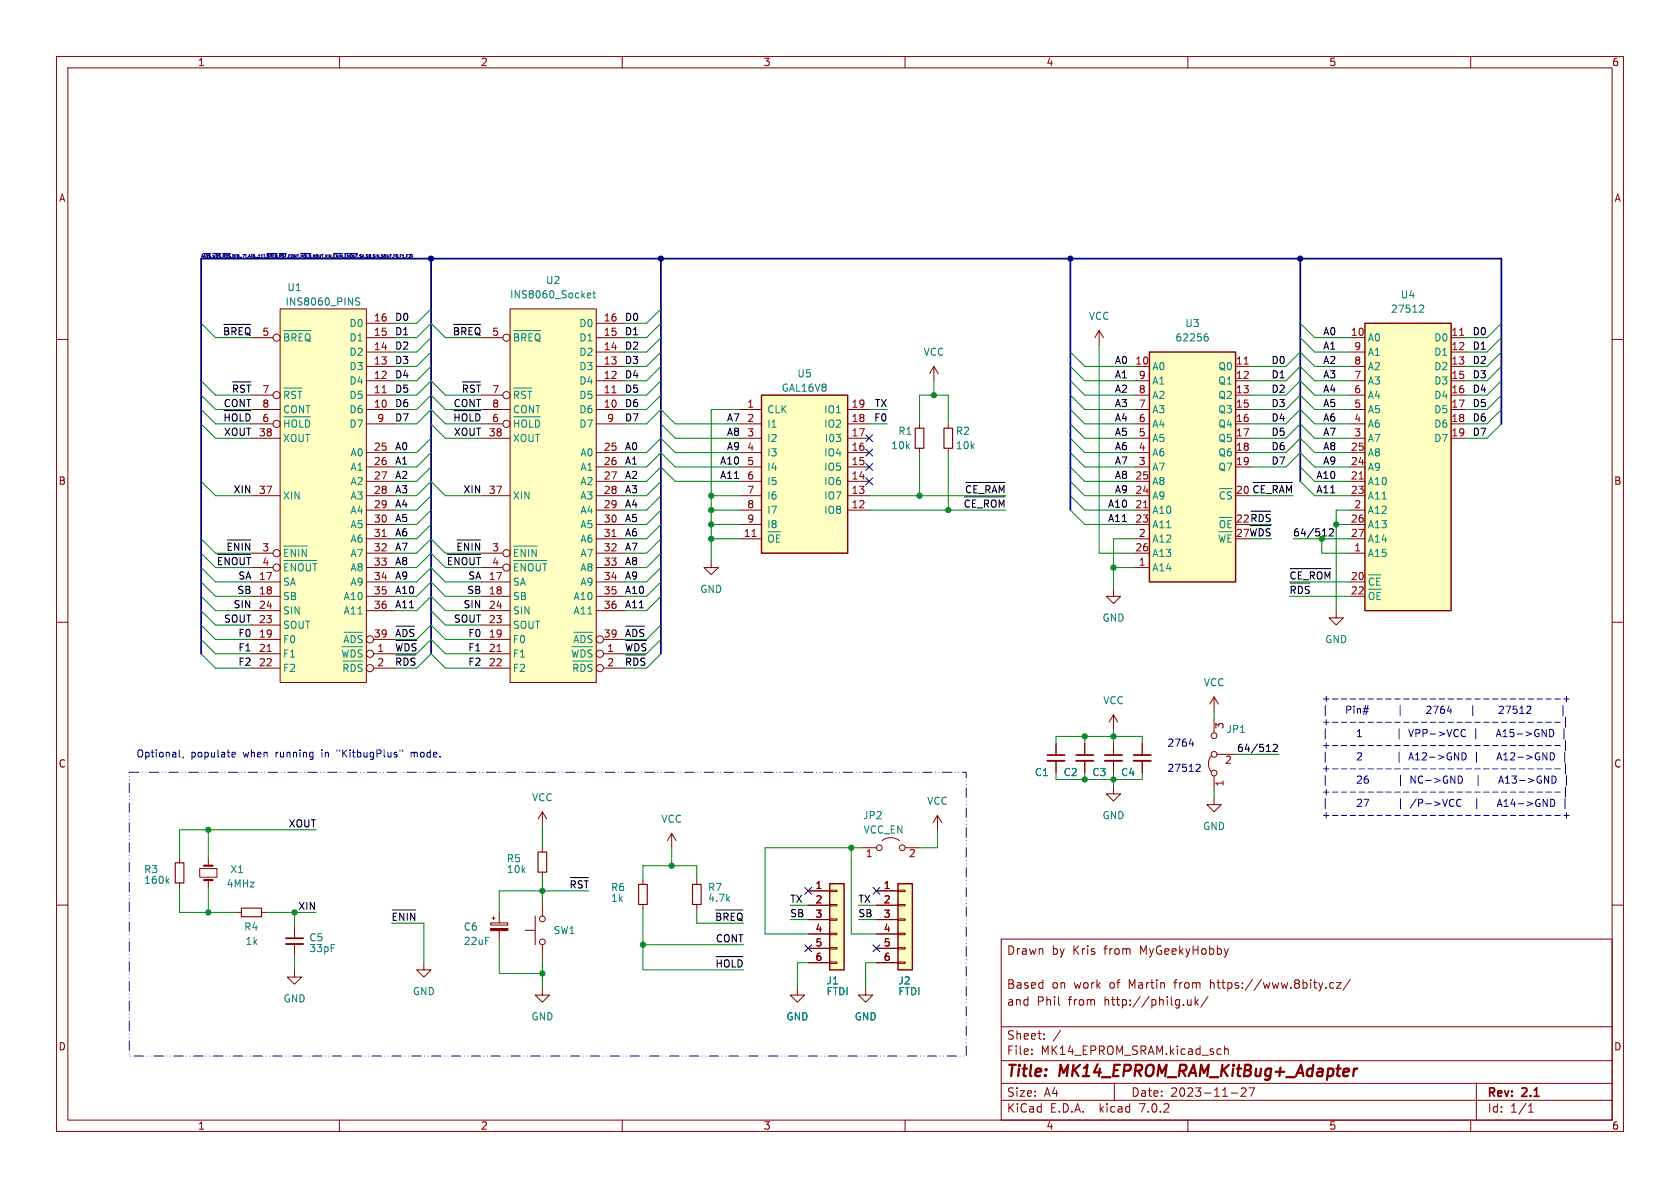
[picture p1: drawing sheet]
<svg xmlns="http://www.w3.org/2000/svg" width="297mm" height="210mm" viewBox="0 0 297 210" stroke-linecap="round" stroke-linejoin="round" font-family="sans-serif">
<g fill="none" stroke="#840000" stroke-width=".18">
<path d="M10 10h277v190h-277zM12 12h273v186h-273zM60 10v2M110 10v2M160 10v2M210 10v2M260 10v2M10 60h2M44.4 59.7h3.9M49.5 54.6h15.3v66.1h-15.3zM64.8 59.7h5M64.8 57.2h5"/>
<path d="M85.1 59.7h3.8M90.2 54.6h15.2v66.1h-15.2zM105.4 59.7h5.1M105.4 57.2h5.1M194.3 58.4l-.8 1.3M194.3 58.4v2.6M194.3 58.4l.8 1.3M238.8 59.7h2.5M256.5 59.7h2.6M258.1 59.3h.7M285 60h2M44.4 69.9h3.9"/>
<path d="M44.4 72.4h5.1M44.4 74.9h3.9M44.4 77.5h5.1M64.8 64.8h5M64.8 67.3h5M64.8 69.9h5M64.8 72.4h5M64.8 74.9h5M64.8 62.2h5M67.6 69.4h.7M85.1 69.9h3.8M85.1 72.4h5.1"/>
<path d="M85.1 74.9h3.8M85.1 77.5h5.1M105.4 64.8h5.1M105.4 67.3h5.1M105.4 69.9h5.1M105.4 72.4h5.1M105.4 74.9h5.1M105.4 62.2h5.1M108.2 69.4h.7M130.8 72.4h3.8M130.8 74.9h3.8M130.8 77.5h3.8"/>
<path d="M149.9 72.4h3.8M149.9 74.9h3.8M149.9 77.5h3.8M162.6 74.9v.8M162.6 79.2v.8M165.1 64.8l-.8 1.2M165.1 64.8v2.5M165.1 64.8l.8 1.2M167.6 74.9v.8M167.6 79.2v.8M200.7 64.8h2.5M200.7 67.3h2.5"/>
<path d="M200.7 69.9h2.5M200.7 72.4h2.5M200.7 74.9h2.5M200.7 77.5h2.5M218.4 64.8h2.6M218.4 67.3h2.6M218.4 69.9h2.6M218.4 72.4h2.6M218.4 74.9h2.6M218.4 77.5h2.6M220 64.4h.7M238.8 64.8h2.5"/>
<path d="M238.8 67.3h2.5M238.8 69.9h2.5M238.8 72.4h2.5M238.8 74.9h2.5M238.8 77.5h2.5M238.8 62.2h2.5M256.5 64.8h2.6M256.5 67.3h2.6M256.5 69.9h2.6M256.5 72.4h2.6M256.5 74.9h2.6M256.5 77.5h2.6"/>
<path d="M256.5 62.2h2.6M44.4 87.6h5.1M44.4 97.8h3.9M64.8 80h5M64.8 82.6h5M64.8 95.3h5M64.8 90.2h5M64.8 92.7h5M64.8 87.6h5M64.8 85.1h5M64.8 97.8h5M67.6 94.8h.7"/>
<path d="M85.1 87.6h5.1M85.1 97.8h3.8M105.4 80h5.1M105.4 82.6h5.1M105.4 95.3h5.1M105.4 90.2h5.1M105.4 92.7h5.1M105.4 87.6h5.1M105.4 85.1h5.1M105.4 97.8h5.1M108.2 94.8h.7M125.7 99.1v1.2h1.3l-1.3 1.3-1.2-1.3h1.2"/>
<path d="M130.8 80h3.8M130.8 82.6h3.8M130.8 95.3h3.8M130.8 90.2h3.8M130.8 92.7h3.8M130.8 87.6h3.8M130.8 85.1h3.8M133 94.8h.7M149.9 80h3.8M149.9 82.6h3.8M149.9 90.2h3.8M149.9 87.6h3.8"/>
<path d="M149.9 85.1h3.8M200.7 80h2.5M200.7 82.6h2.5M200.7 95.3h2.5M200.7 90.2h2.5M200.7 92.7h2.5M200.7 87.6h2.5M200.7 85.1h2.5M200.7 97.8h2.5M202.2 89.8h.7M218.4 80h2.6M218.4 82.6h2.6"/>
<path d="M238.8 80h2.5M238.8 82.6h2.5M238.8 95.3h2.5M238.8 90.2h2.5M238.8 92.7h2.5M238.8 87.6h2.5M238.8 85.1h2.5M238.8 97.8h2.5M240.3 84.7h.7M10 110h2M44.4 100.3h3.9M44.4 115.6h5.1"/>
<path d="M44.4 102.9h5.1M44.4 105.4h5.1M44.4 113h5.1M44.4 118.1h5.1M44.4 110.5h5.1M44.4 108h5.1M47.2 115.2h.8M64.8 100.3h5M64.8 102.9h5M64.8 105.4h5M64.8 108h5M66 115.6h3.8"/>
<path d="M66 113h3.8M66 118.1h3.8M85.1 100.3h3.8M85.1 115.6h5.1M85.1 102.9h5.1M85.1 105.4h5.1M85.1 113h5.1M85.1 118.1h5.1M85.1 110.5h5.1M85.1 108h5.1M87.9 115.2h.7M105.4 100.3h5.1"/>
<path d="M105.4 102.9h5.1M105.4 105.4h5.1M105.4 108h5.1M106.7 115.6h3.8M106.7 113h3.8M106.7 118.1h3.8M196.8 104.1v1.3h1.3l-1.3 1.3-1.2-1.3h1.2M200.7 100.3h2.5M236.2 108v1.2h1.3l-1.3 1.3-1.3-1.3h1.3M238.8 102.9h2.5M238.8 105.4h2.5M285 110h2"/>
<path d="M186.7 131.4v2.1M186.7 134.5v2M191.8 131.4v2.1M191.8 134.5v2M196.8 139.1v1.2h1.3l-1.3 1.3-1.2-1.3h1.2M196.8 126.4l-.7 1.2M196.8 126.4v2.5M196.8 131.4v2.1M196.8 134.5v2M196.8 126.4l.8 1.2M201.9 131.4v2.1M201.9 134.5v2"/>
<path d="M214.1 133.6a2.26 2.26 0 0 0 0 2.8M214.6 123.2l-.7 1.3M214.6 123.2v2.5M214.6 127v2.5M214.6 137.2v2.5M214.6 123.2l.8 1.3M215.1 133.4h3.3M10 160h2M31.7 151.8v.7M31.7 156.1v.7M35.3 153.5h3.1v1.6h-3.1zM36.8 151.8v1.2"/>
<path d="M36.8 155.6v1.2M95.9 143.5v2.6M95.9 149.9v.7M95.9 154.2v.7M95.9 159.4v2.5M95.9 143.5l-.8 1.3M95.9 143.5l.7 1.3M113.7 155.6v.7M113.7 159.9v.8M118.7 147.3l-.7 1.3M118.7 147.3v2.6M118.7 147.3l.8 1.3"/>
<path d="M123.2 155.6v.7M123.2 159.9v.8M142.9 157.5h3.8M146.7 159.9h1.3v.2h-1.3zM146.7 157.4h1.3v.2h-1.3zM152.4 149.9h2.5M154.9 157.5h3.8M156 148.6a2.54 2.54 0 0 1 3 0M158.7 159.9h1.3v.2h-1.3zM158.7 157.4h1.3v.2h-1.3zM160 149.9h2.6M165.7 144.1l-.7 1.3"/>
<path d="M165.7 144.1v2.6M165.7 144.1l.8 1.3M214.6 141v1.2h1.3l-1.3 1.3-1.2-1.3h1.2M285 160h2M41.9 161.3h.8M46.2 161.3h.8M52.1 171.5v1.2h1.2l-1.2 1.3-1.3-1.3h1.3M52.1 163.8v2.1M52.1 166.9v2M74.9 170.2v1.3h1.3l-1.3 1.2-1.2-1.2h1.2M86.7 163.1h3.1v.4h-3.1zM87 162.3h.5"/>
<path d="M87.2 162.1v.5M88.3 161.3v1.8M88.3 164.5v1.9M92.8 164.5h1.8M94.6 161.9v5.1M95.9 174.6v1.3h1.3l-1.3 1.3-1.3-1.3h1.3M95.9 167v2.5M141 174.6v1.3h1.2l-1.2 1.3-1.3-1.3h1.3M142.9 160h3.8M142.9 162.6h3.8M142.9 165.1h3.8M142.9 167.6h3.8"/>
<path d="M142.9 170.2h3.8M146.7 170.1h1.3v.2h-1.3zM146.7 167.5h1.3v.3h-1.3zM146.7 165h1.3v.2h-1.3zM146.7 162.4h1.3v.3h-1.3zM153 174.6v1.3h1.3l-1.3 1.3-1.2-1.3h1.2M154.9 160h3.8M154.9 162.6h3.8M154.9 165.1h3.8M154.9 167.6h3.8M154.9 170.2h3.8M158.7 170.1h1.3v.2h-1.3z"/>
<path d="M158.7 167.5h1.3v.3h-1.3zM158.7 165h1.3v.2h-1.3zM158.7 162.4h1.3v.3h-1.3zM177 166h108v32h-108zM209.2 177.6v.1M209.9 176.7l.1 .9 .4 .1 .2-.1M210.6 176.7v1M211.3 176.2v1.5M211.4 177.1l.5 .6M211.9 176.7l-.6 .6M213.6 176.1l-1.3 2M234.4 174.6v.1"/>
<path d="M235.8 173.8l-.4-.1-.3 .3v.4l.1 .2h.6M236.3 173.7h.8l-.8 1h.8M238.7 173.1l-1.3 2M60 198v2M110 198v2M160 198v2M177 194.5h108M177 191.5h108M177 187.5h108M177 181.5h108M182.4 186.3v.1M182.4 185.5v.1"/>
<path d="M184.6 183.6v.1M184.6 182.8v.1M197 191.5v3M210 198v2M216.5 184.9v1.5M216.5 185.5l.2-.1 .4 .1v.9M217.6 193.2h1.2M219.5 192.4h-.1M220.1 192.4l.2 .2-.1 .3-.8 .9h.9M221.8 192.3l-.7 1.5M260 198v2M261 191.5v6.5"/>
<path d="M270.2 196.6h.9M270.2 195.5l.4-.4v1.5"/>
<circle cx="48.9" cy="59.7" r=".63"/>
<circle cx="89.5" cy="59.7" r=".63"/>
<circle cx="48.9" cy="69.8" r=".63"/>
<circle cx="48.9" cy="74.9" r=".63"/>
<circle cx="89.5" cy="74.9" r=".63"/>
<circle cx="89.5" cy="69.8" r=".63"/>
<circle cx="48.9" cy="97.8" r=".63"/>
<circle cx="89.5" cy="97.8" r=".63"/>
<circle cx="48.9" cy="100.3" r=".63"/>
<circle cx="65.4" cy="118.1" r=".63"/>
<circle cx="65.4" cy="115.6" r=".63"/>
<circle cx="65.4" cy="113" r=".63"/>
<circle cx="89.5" cy="100.3" r=".63"/>
<circle cx="106" cy="115.6" r=".63"/>
<circle cx="106" cy="118.1" r=".63"/>
<circle cx="106" cy="113" r=".63"/>
<circle cx="214.6" cy="133.4" r=".51"/>
<circle cx="214.6" cy="136.7" r=".51"/>
<circle cx="214.6" cy="130" r=".51"/>
<circle cx="155.4" cy="149.9" r=".51"/>
<circle cx="159.5" cy="149.9" r=".51"/>
<circle cx="95.9" cy="162.4" r=".51"/>
<circle cx="95.9" cy="166.5" r=".51"/>
</g>
<path d="M161.8 75.7h1.5v3.5h-1.5zM166.9 75.7h1.5v3.5h-1.5zM31 152.5h1.5v3.6h-1.5zM95.1 150.6h1.5v3.6h-1.5zM112.9 156.3h1.5v3.6h-1.5zM122.4 156.3h1.6v3.6h-1.6zM42.7 160.5h3.5v1.6h-3.5z" fill="none" stroke="#840000" stroke-width=".2"/>
<g fill="#ffffc2" stroke="#ffffc2" stroke-width=".18">
<path d="M203.2 62.2h15.2v40.7h-15.2z"/>
<path d="M158.7 156.2h2.6v15.3h-2.6z"/>
<path d="M146.7 156.2h2.5v15.3h-2.5z"/>
<path d="M90.2 54.6h15.2v66.1h-15.2z"/>
<path d="M241.3 57.2h15.2v50.8h-15.2z"/>
<path d="M49.5 54.6h15.3v66.1h-15.3z"/>
<path d="M134.6 69.9h15.3v27.9h-15.3z"/>
</g>
<path d="M241.3 57.2h15.2v50.8h-15.2zM134.6 69.9h15.3v27.9h-15.3zM203.2 62.2h15.2v40.7h-15.2zM146.7 156.2h2.5v15.3h-2.5zM158.7 156.2h2.6v15.3h-2.6z" fill="none" stroke="#840000" stroke-width=".25"/>
<g fill="none" stroke="#008484" stroke-width=".18">
<path d="M50.2 58.4h4.7M51 59.2l-.2-.2h-.5v1.3M52.3 59.2l-.2-.2h-.5v1.3M53.5 59h-.6v1.3M54 59.4a.42 .42 0 0 1 .4-.4 .42 .42 0 0 1 .4 .4M62.9 53.1l.6 .3 .1 .3-.3 .2h-.4M63.6 52.7h-.5l-.2 .1M90.8 58.4h4.8M91.6 59.2l-.2-.2h-.4v1.3M93 59.2l-.3-.2h-.4v1.3M94.1 59h-.6v1.3M94.6 59.4a.42 .42 0 0 1 .4-.4 .42 .42 0 0 1 .5 .4"/>
<path d="M103.9 52.6h.5M103.9 51.9l.4-.1 .1 .3-.6 .1M104.8 51.8h.5M105 51.4v1.1l.3 .2M213.1 59.5h.3l.2 .2-.1 .5-.4 .1M213.5 59l-.4 .1M251.2 53.9l.4 .1 .1 .3-.8 .9h.8M50.2 73.7h4.7M50.2 68.6h3.2M50.3 74.2v1.3M51.1 69.4l-.3-.2h-.5v1.2M51.1 74.2v1.3"/>
<path d="M51.6 74.7a.42 .42 0 0 1 .4-.5 .42 .42 0 0 1 .5 .5M52.3 69.2h-.5l-.3 .2M52.6 69.2h.8M53 69.2v1.2M53 74.2v1.3M54.7 74.6l-.2-.3-.5-.1v1.3M90.8 73.7h4.7M90.8 68.6h3.2M91 74.2v1.3M91.7 69.4l-.2-.2h-.5v1.2M91.7 74.2v1.3M92.3 74.7a.42 .42 0 0 1 .4-.5 .42 .42 0 0 1 .4 .5"/>
<path d="M92.9 69.2h-.5l-.2 .2M93.3 69.2h.7M93.6 69.2v1.2M93.6 74.2v1.3M95.3 74.6l-.1-.3-.5-.1v1.3M50.2 96.5h4.1M50.2 99.1h5.8M50.3 99.6v1.3M50.9 97.1h-.6v1.3M52.2 97.1v1.3l-.7-1.3v1.3M52.2 99.6v1.3l-.7-1.3v1.3M52.8 97.1v1.3"/>
<path d="M54.2 97.1v1.3l-.8-1.3v1.3M54.2 99.6v1.1M54.9 99.6v1.1M55.7 99.6v1.3M90.8 96.5h4.2M90.8 99.1h5.9M91 99.6v1.3M91.6 97.1h-.6v1.3M92.9 97.1v1.3l-.8-1.3v1.3M92.9 99.6v1.3l-.8-1.3v1.3M93.5 97.1v1.3M94.8 97.1v1.3l-.7-1.3v1.3"/>
<path d="M94.8 99.6v1.1M95.5 99.6v1.1M96.3 99.6v1.3M135.8 94h2.2M135.9 95a.42 .42 0 0 1 .4-.5 .42 .42 0 0 1 .4 .5M137.9 94.6h-.6v1.2M215.5 94.6l.3 1.2M215.6 86.4h2.2M215.6 91.5h2.2M215.7 92.5a.42 .42 0 0 1 .4-.5 .42 .42 0 0 1 .4 .5M216.5 87.1l-.4-.2-.3 .4M216.6 94.6l-.3 1.2"/>
<path d="M217.1 94.6v1.2M217.7 87l-.5-.1-.2 .3M217.7 92h-.6v1.3M60.5 114.3h3.6M60.5 114.9l.3 1.3M60.6 116.9h3.5M60.8 117.4v1.3M60.8 113.6l.4-1.3 .5 1.3M60.8 111.8h3.3M61.6 114.9l-.3 1.3M62.1 114.9v1.3M62.1 117.4v1.3"/>
<path d="M62.8 112.7l-.2-.3-.5-.1v1.3M64 112.4l-.5-.1-.2 .3M101.1 114.3h3.7M101.2 114.9l.3 1.3M101.3 116.9h3.5M101.5 117.4v1.3M101.5 113.6l.4-1.3 .4 1.3M101.5 111.8h3.3M102.2 114.9l-.3 1.3M102.7 114.9v1.3M102.7 117.4v1.3M103.4 112.7l-.2-.3-.5-.1v1.3"/>
<path d="M104.7 112.4l-.5-.1-.3 .3M241.9 101.6h2.2M242.8 102.3l-.3-.1-.4 .3M243.4 104.7v1.3M244 102.2h-.6v1.3M29.5 155.7l.4 .5M29.9 155.3l-.5 .5"/>
</g>
<path d="M185.2 134.5h3M190.2 134.5h3.1M195.3 134.5h3.1M200.4 134.5h3.1M50.5 166.9h3.1" fill="none" stroke="#840000" stroke-width=".33"/>
<path d="M185.2 133.5h3M190.2 133.5h3.1M195.3 133.5h3.1M200.4 133.5h3.1M50.5 165.9h3.1" fill="none" stroke="#840000" stroke-width=".3"/>
<path d="M86.7 164.1h3.1v.4h-3.1z" fill="#840000" stroke="#840000" stroke-width=".18"/>
<path d="M36.1 155.6h1.5M36.1 153h1.5" fill="none" stroke="#840000" stroke-width=".38"/>
<g fill="none" stroke="#000" stroke-width=".18">
<path d="M39.6 57.3h4.7M80.2 57.3h4.8M39.6 72.6h4.7M41.1 67.5h3.2M80.3 72.6h4.7M81.8 67.5h3.2M38.5 98h5.8M40.2 95.4h4.1M79.1 98h5.9M80.8 95.4h4.2M170.5 87.8h7.2M170.7 85.3h7"/>
<path d="M221 92.9h3.7M221.2 90.4h3.5M221.5 85.3h7M235 93.6l.5-.1 .2 .3-.8 .9h.8M70 110.7h3.3M70 113.2h3.7M70 115.8h3.5M110.6 110.7h3.3M110.6 113.2h3.7M110.6 115.8h3.5M228.1 103.1h3.5M228.1 100.5h7.2"/>
<path d="M223.9 132.8h.7M225.1 131.7l.5-.1 .2 .3-.8 .9h.8M100.8 155.1h3.2M69.3 160.9h4.2M126.6 160.9h4.7M126.6 169.1h4.7"/>
</g>
<g fill="none" stroke="#000084" stroke-width=".18">
<path d="M35.9 44.8h1.3M37.6 44.8h1.4M39.4 44.8h1.3M47.2 44.8h1.8M49.4 44.8h1.2M53.1 44.8h1.9M58.9 44.8h1.7M60.9 44.8h2.3M153.1 76.9l1.2 1.2M153.1 79.4l1.2 1.2M154.3 76.9l-1.2 1.2M154.3 79.4l-1.2 1.2"/>
<path d="M153.1 81.9l1.2 1.3M153.1 84.5l1.2 1.2M154.3 81.9l-1.2 1.3M154.3 84.5l-1.2 1.2M142.3 156.9l1.2 1.2M143.5 156.9l-1.2 1.2M154.3 156.9l1.2 1.2M155.5 156.9l-1.2 1.2M142.3 167l1.2 1.2M143.5 167l-1.2 1.2M154.3 167l1.2 1.2M155.5 167l-1.2 1.2"/>
</g>
<g fill="none" stroke="#0000c2" stroke-width=".18">
<path d="M31.7 132.6v1l.2 .2M32.4 133.8l-.1 .2M41.1 133.8h.4M41.1 133h.3l.2 .3-.6 .1M55.2 133h.1M55.3 133v1.1M55.3 133.8h-.1M70.2 133.5v.3M70.7 132.6v.2M71.2 132.6v.2M210.2 131.5h.8M211.6 135.1l.5 .1 .1 .3-.8 .9h.8"/>
<path d="M234 123.6h.9M234 127.7h.9M234 131.8h.9M234 135.9h.9M234.5 123.1v1M234.5 127.2v1M234.5 131.3v1M234.5 135.4v1M234.5 139.5v1M235.6 123.6h.9M235.6 127.7h.9M235.6 131.8h.9"/>
<path d="M235.6 135.9h.9M237.1 123.6h1M237.1 127.7h1M237.1 131.8h1M237.1 135.9h1M238.7 123.6h1M238.7 127.7h1M238.7 131.8h1M238.7 135.9h1M240.3 123.6h.9M240.3 127.7h.9M240.3 131.8h.9"/>
<path d="M240.3 135.9h.9M241.8 123.6h1M241.8 127.7h1M241.8 131.8h1M241.8 135.9h1M243.4 123.6h1M243.4 127.7h1M243.4 131.8h1M243.4 135.9h1M245 123.6h1M245 127.7h1M245 131.8h1"/>
<path d="M245 135.9h1M246.6 123.6h.9M246.6 127.7h.9M246.6 131.8h.9M246.6 135.9h.9M247.3 128.8v1.8M247.3 132.9v1.9M247.5 124.7v1.8M247.6 137.1v1.8M248.1 123.6h1M248.1 127.7h1M248.1 131.8h1"/>
<path d="M248.1 135.9h1M249 129l.5 1.2 .4-1.2M249 134.3l.5-1.2 .4 1.2M249.2 134h.6M249.5 138.5v-1.3l.7 1.3M249.7 123.6h1M249.7 127.7h1M249.7 131.8h1M249.7 135.9h1M251.3 123.6h.9M251.3 127.7h.9M251.3 131.8h.9"/>
<path d="M251.3 135.9h.9M252.2 125l.5-.2 .3 .3M252.9 123.6h.9M252.9 127.7h.9M252.9 131.8h.9M252.9 135.9h.9M253 125.2l-.8 .9h.8M254.4 123.6h1M254.4 127.7h1M254.4 131.8h1M254.4 135.9h1M256 123.6h1"/>
<path d="M256 127.7h1M256 131.8h1M256 135.9h1M257.6 123.6h.9M257.6 127.7h.9M257.6 131.8h.9M257.6 135.9h.9M259.1 123.6h1M259.1 127.7h1M259.1 131.8h1M259.1 135.9h1M260.3 124.7v1.8"/>
<path d="M260.7 123.6h1M260.7 127.7h1M260.7 131.8h1M260.7 135.9h1M260.9 128.8v1.8M261 132.9v1.9M261.3 137.1v1.8M262.3 123.6h1M262.3 127.7h1M262.3 131.8h1M262.3 135.9h1M263.9 123.6h.9"/>
<path d="M263.9 127.7h.9M263.9 131.8h.9M263.9 135.9h.9M264.5 130.2l.4-1.2 .5 1.2M264.6 129.9h.6M264.6 134.3l.5-1.2 .4 1.2M264.8 134h.6M264.9 138.5l.5-1.3 .4 1.3M265.1 125l.4-.2 .3 .4-.8 .9h.8M265.1 138.1h.6M265.4 123.6h1M265.4 127.7h1"/>
<path d="M265.4 131.8h1M265.4 135.9h1M265.7 130.2h.8M265.9 129.3h-.2M265.9 134.3h.7M266 133.4h-.1M266.2 138.5h.7M266.2 124.8h.9l-.6 1.3M266.3 137.5h-.1M267 123.6h1M267 127.7h1M267 131.8h1"/>
<path d="M267 135.9h1M268.6 123.6h.9M268.6 127.7h.9M268.6 131.8h.9M268.6 135.9h.9M270.1 123.6h1M270.1 127.7h1M270.1 131.8h1M270.1 135.9h1M271.7 123.6h1M271.7 127.7h1M271.7 131.8h1"/>
<path d="M271.7 135.9h1M273.3 123.6h1M273.3 127.7h1M273.3 131.8h1M273.3 135.9h1M274.9 123.6h.9M274.9 127.7h.9M274.9 131.8h.9M274.9 135.9h.9M276.3 124.7v1.8M276.4 123.6h1M276.5 128.8v1.8"/>
<path d="M276.6 132.9v1.9M276.7 126.8v1.8M276.7 130.9v1.8M276.7 135v1.8M276.7 139.1v1.8M276.9 123.1v1M276.9 137.1v1.8M234 140h.9M234 144.1h.9M234.5 143.7v.9M235.6 140h.9M235.6 144.1h.9"/>
<path d="M237.1 140h1M237.1 144.1h1M238.7 140h1M238.7 144.1h1M240.3 140h.9M240.3 144.1h.9M241.8 140h1M241.8 144.1h1M243.4 140h1M243.4 144.1h1M245 140h1M245 144.1h1"/>
<path d="M246.6 140h.9M246.6 144.1h.9M247.6 141.2v1.8M248.1 140h1M248.1 144.1h1M249.7 140h1M249.7 144.1h1M250.4 141.2l-1.1 1.7M251.3 140h.9M251.3 144.1h.9M252.9 140h.9M252.9 144.1h.9"/>
<path d="M254.4 140h1M254.4 144.1h1M256 140h1M256 144.1h1M257.6 140h.9M257.6 144.1h.9M258.1 141.3l.2 .1M258.3 142.4l-.2 .2M259.1 140h1M259.1 144.1h1M260.7 140h1M260.7 144.1h1"/>
<path d="M261.1 141.2v1.8M262.3 140h1M262.3 144.1h1M263.9 140h.9M263.9 144.1h.9M264.7 142.6l.4-1.3 .4 1.3M264.8 142.2h.6M265.4 140h1M265.4 144.1h1M265.9 142.6h.7M266 141.6l-.1 .1M267 140h1"/>
<path d="M267 144.1h1M268.6 140h.9M268.6 144.1h.9M270.1 140h1M270.1 144.1h1M271.7 140h1M271.7 144.1h1M273.3 140h1M273.3 144.1h1M274.9 140h.9M274.9 144.1h.9M276.4 144.1h1"/>
<path d="M276.7 141.2v1.8M276.9 143.7v.9"/>
</g>
<path d="M22.9 136.5h147.9v50.2h-147.9v-50.2" fill="none" stroke="#0000c2" stroke-width=".18" stroke-dasharray="1.7 .6 0 .6 0 .6"/>
<path d="M76.2 45.7v69.9M116.8 45.7v69.9M189.2 45.7v44.5M229.9 45.7v39.4M265.4 74.9v-29.2h-229.8v69.9" fill="none" stroke="#000084" stroke-width=".3"/>
<g fill="none" stroke="#008400" stroke-width=".18">
<path d="M35.6 57.2l2.5 2.5h6.3M69.8 59.7h3.9l2.5-2.5 2.5 2.5h6.4M76.2 59.7l-2.5 2.5h-3.9M76.2 54.6l-2.5 2.6h-3.9M116.8 59.7l-2.5 2.5h-3.8M116.8 57.2l-2.5 2.5h-3.8M116.8 54.6l-2.5 2.6h-3.8M229.9 59.7l2.5 2.5h6.4M229.9 57.2l2.5 2.5h6.4M265.4 59.7l-2.5 2.5h-3.8M265.4 57.2l-2.5 2.5h-3.8M35.6 69.9l2.5 2.5h6.3"/>
<path d="M35.6 72.4l2.5 2.5h6.3M35.6 67.3l2.5 2.6h6.3M35.6 74.9l2.5 2.6h6.3M69.8 72.4h3.9l2.5-2.5 2.5 2.5h6.4M69.8 74.9h3.9l2.5-2.5 2.5 2.5h6.4M69.8 69.9h3.9l2.5-2.6 2.5 2.6h6.4M76.2 64.8l-2.5 2.5h-3.9M76.2 62.2l-2.5 2.6h-3.9M76.2 74.9l2.5 2.6h6.4M76.2 77.5l-2.5 2.5h-3.9M110.5 74.9h3.8l2.5-2.5 2.6 2.5h11.4M116.8 69.9l-2.5 2.5h-3.8"/>
<path d="M116.8 67.3l-2.5 2.6h-3.8M116.8 64.8l-2.5 2.5h-3.8M116.8 62.2l-2.5 2.6h-3.8M116.8 74.9l2.6 2.6h11.4M130.8 72.4h-5.1v26.7M153.7 72.4h3.1M153.7 74.9h3.1M162.6 74.9v-5h5v5M165.1 67.3v2.6M189.2 69.9l2.6 2.5h8.9M189.2 72.4l2.6 2.5h8.9M189.2 67.3l2.6 2.6h8.9"/>
<path d="M189.2 64.8l2.6 2.5h8.9M189.2 62.2l2.6 2.6h8.9M189.2 74.9l2.6 2.6h8.9M189.2 77.5l2.6 2.5h8.9M194.3 61v36.8h6.4M221 72.4h6.3l2.6-2.5 2.5 2.5h6.4M221 74.9h6.3l2.6-2.5 2.5 2.5h6.4M221 69.9h6.3l2.6-2.6 2.5 2.6h6.4M221 67.3h6.3l2.6-2.5 2.5 2.5h6.4M221 64.8h6.3l2.6-2.6 2.5 2.6h6.4M221 77.5h6.3l2.6-2.6 2.5 2.6h6.4M265.4 69.9l-2.5 2.5h-3.8"/>
<path d="M265.4 72.4l-2.5 2.5h-3.8M265.4 67.3l-2.5 2.6h-3.8M265.4 64.8l-2.5 2.5h-3.8M265.4 62.2l-2.5 2.6h-3.8M265.4 74.9l-2.5 2.6h-3.8M35.6 85.1l2.5 2.5h6.3M35.6 97.8l2.5 2.5h6.3M35.6 95.3l2.5 2.5h6.3M69.8 87.6h3.9l2.5-2.5 2.5 2.5h6.4M69.8 97.8h3.9l2.5-2.5 2.5 2.5h6.4M76.2 87.6l-2.5 2.6h-3.9M76.2 80l-2.5 2.6h-3.9"/>
<path d="M76.2 82.6l-2.5 2.5h-3.9M76.2 92.7l-2.5 2.6h-3.9M76.2 90.2l-2.5 2.5h-3.9M110.5 82.6h3.8l2.5-2.6 2.6 2.6h11.4M110.5 85.1h3.8l2.5-2.5 2.6 2.5h11.4M110.5 80h3.8l2.5-2.5 2.6 2.5h11.4M116.8 87.6l-2.5 2.6h-3.8M116.8 85.1l-2.5 2.5h-3.8M116.8 92.7l-2.5 2.6h-3.8M116.8 90.2l-2.5 2.5h-3.8M116.8 97.8l-2.5 2.5h-3.8M116.8 95.3l-2.5 2.5h-3.8"/>
<path d="M125.7 90.2h5.1M125.7 87.6h5.1M125.7 95.3h5.1M125.7 92.7h5.1M153.7 90.2h24.1M153.7 87.6h24.1M162.6 80v7.6M167.6 80v10.2M189.2 87.6l2.6 2.6h8.9M189.2 80l2.6 2.6h8.9M189.2 82.6l2.6 2.5h8.9M189.2 85.1l2.6 2.5h8.9"/>
<path d="M189.2 90.2l2.6 2.5h8.9M200.7 95.3h-3.9v8.8M221 82.6h6.3l2.6-2.6 2.5 2.6h6.4M221 87.6h7.6M221 80h6.3l2.6-2.5 2.5 2.5h6.4M221 95.3h3.8M221 92.7h3.8M228.6 95.3h10.2M229.9 82.6l2.5 2.5h6.4M229.9 85.1l2.5 2.5h6.4M233.7 95.3v2.5h5.1M236.2 92.7h2.6"/>
<path d="M238.8 90.2h-2.6v17.8M35.6 105.4l2.5 2.6h6.3M35.6 110.5l2.5 2.5h6.3M35.6 100.3l2.5 2.6h6.3M35.6 102.9l2.5 2.5h6.3M35.6 108l2.5 2.5h6.3M35.6 113l2.5 2.6h6.3M35.6 115.6l2.5 2.5h6.3M69.8 108h3.9l2.5-2.6 2.5 2.6h6.4M69.8 113h3.9l2.5-2.5 2.5 2.5h6.4M69.8 102.9h3.9l2.5-2.6 2.5 2.6h6.4M69.8 100.3h3.9l2.5-2.5 2.5 2.5h6.4"/>
<path d="M69.8 105.4h3.9l2.5-2.5 2.5 2.5h6.4M69.8 115.6h3.9l2.5-2.6 2.5 2.6h6.4M69.8 118.1h3.9l2.5-2.5 2.5 2.5h6.4M76.2 108l2.5 2.5h6.4M116.8 105.4l-2.5 2.6h-3.8M116.8 110.5l-2.5 2.5h-3.8M116.8 100.3l-2.5 2.6h-3.8M116.8 102.9l-2.5 2.5h-3.8M116.8 113l-2.5 2.6h-3.8M116.8 115.6l-2.5 2.5h-3.8M196.8 100.3h3.9M228 102.9h10.8"/>
<path d="M228 105.4h10.8M186.7 131.4v-1.2h15.2v1.2M186.7 136.5v1.3h15.2v-1.3M191.8 130.2v1.2M191.8 136.5v1.3M196.8 128.9v2.5M196.8 136.5v2.6M214.6 125.7v1.3M214.6 139.7v1.3M218.4 133.4h7.7M31.7 156.8v4.5h10.2M36.8 146.7v5.1"/>
<path d="M36.8 156.8v4.5M55.9 146.7h-24.2v5.1M95.9 146.1v3.8M95.9 154.9v4.5M104.1 157.5h-15.8v3.8M113.7 155.6v-2.6h9.5v2.6M118.7 149.9v3.1M150.5 149.9v15.2h4.4M152.4 149.9h-17.1v15.2h7.6M165.7 146.7v3.2h-3.1M47 161.3h8.9M52.1 161.3v2.5"/>
<path d="M52.1 168.9v2.6M69.2 163.2h5.7v7M88.3 166.4v5.7h7.6M95.9 169.5v5.1M113.7 167h17.7M113.7 160.7v10.8h17.7M123.2 160.7v2.5h8.2M139.7 160h3.2M139.7 162.6h3.2M142.9 170.2h-1.9v4.4M151.8 160h3.1M151.8 162.6h3.1"/>
<path d="M154.9 170.2h-1.9v4.4"/>
</g>
<g fill="#008400" stroke="#008400" stroke-width=".18">
<circle cx="125.7" cy="90.2" r=".46"/>
<circle cx="125.7" cy="92.7" r=".46"/>
<circle cx="150.5" cy="149.9" r=".46"/>
<circle cx="95.9" cy="157.5" r=".46"/>
<circle cx="118.7" cy="153" r=".46"/>
<circle cx="125.7" cy="95.3" r=".46"/>
<circle cx="165.1" cy="69.9" r=".46"/>
<circle cx="162.6" cy="87.6" r=".46"/>
<circle cx="167.6" cy="90.2" r=".46"/>
<circle cx="233.7" cy="95.3" r=".46"/>
<circle cx="236.2" cy="92.7" r=".46"/>
<circle cx="196.8" cy="100.3" r=".46"/>
<circle cx="191.8" cy="130.2" r=".46"/>
<circle cx="196.8" cy="137.8" r=".46"/>
<circle cx="191.8" cy="137.8" r=".46"/>
<circle cx="196.8" cy="130.2" r=".46"/>
<circle cx="125.7" cy="87.6" r=".46"/>
<circle cx="36.8" cy="146.7" r=".46"/>
<circle cx="52.1" cy="161.3" r=".46"/>
<circle cx="36.8" cy="161.3" r=".46"/>
<circle cx="113.7" cy="167" r=".46"/>
<circle cx="95.9" cy="172.1" r=".46"/>
</g>
<g fill="#000084" stroke="#000084" stroke-width=".18">
<circle cx="229.9" cy="45.7" r=".46"/>
<circle cx="189.2" cy="45.7" r=".46"/>
<circle cx="116.8" cy="45.7" r=".46"/>
<circle cx="76.2" cy="45.7" r=".46"/>
</g>
<g font-size="2.8" fill="#840000">
<text x="178" y="190.8">Title:</text>
<text x="187.4" y="190.8">MK14_EPROM_RAM_KitBug+_Adapter</text>
</g>
<g font-size="2.1" fill="#840000">
<text x="178" y="168.9">Drawn</text>
<text x="185.9" y="168.9">by</text>
<text x="189.7" y="168.9">Kris</text>
<text x="195.2" y="168.9">from</text>
<text x="201.6" y="168.9">MyGeekyHobby</text>
<text x="178" y="177.9">and</text>
<text x="178" y="174.9">Based</text>
<text x="183.3" y="177.9">Phil</text>
<text x="185.9" y="174.9">on</text>
<text x="188.9" y="177.9">from</text>
<text x="189.9" y="174.9">work</text>
<text x="195.2" y="177.9">http://philg.uk/</text>
<text x="196.2" y="174.9">of</text>
<text x="199.6" y="174.9">Martin</text>
<text x="207.8" y="174.9">from</text>
<text x="214.1" y="174.9">https://www.8bity.cz/</text>
<text x="178" y="183.9">Sheet:</text>
<text x="186.2" y="183.9">/</text>
<text x="178" y="186.6">File:</text>
<text x="184" y="186.6">MK14_EPROM_SRAM.kicad_sch</text>
<text x="178" y="196.8">KiCad</text>
<text x="178" y="194">Size:</text>
<text x="184.6" y="194">A4</text>
<text x="185.7" y="196.8">E.D.A.</text>
<text x="194.4" y="196.8">kicad</text>
<text x="200" y="194">Date:</text>
<text x="201.5" y="196.8">7.0.2</text>
<text x="206.9" y="194">2023-11-27</text>
<text x="263" y="194.2">Rev:</text>
<text x="263" y="196.8">Id:</text>
<text x="267" y="196.8">1/1</text>
<text x="269.2" y="194.2">2.1</text>
</g>
<g font-size="1.8" fill="#840000">
<text x="35" y="11.8">1</text>
<text x="85" y="11.8">2</text>
<text x="135" y="11.8">3</text>
<text x="185" y="11.8">4</text>
<text x="235" y="11.8">5</text>
<text x="285" y="11.8">6</text>
<text x="10.4" y="35.8">A</text>
<text x="285.4" y="35.8">A</text>
<text x="66" y="59.4">15</text>
<text x="66" y="56.9">16</text>
<text x="106.7" y="59.4">15</text>
<text x="106.7" y="56.9">16</text>
<text x="238.8" y="59.4">10</text>
<text x="256.5" y="59.4">11</text>
<text x="66" y="64.5">13</text>
<text x="66" y="62">14</text>
<text x="106.7" y="64.5">13</text>
<text x="106.7" y="62">14</text>
<text x="200.7" y="64.5">10</text>
<text x="218.4" y="64.5">11</text>
<text x="239.4" y="64.5">8</text>
<text x="239.4" y="62">9</text>
<text x="256.5" y="62">12</text>
<text x="256.5" y="64.5">13</text>
<text x="66" y="69.6">11</text>
<text x="66" y="67.1">12</text>
<text x="106.7" y="69.6">11</text>
<text x="106.7" y="67.1">12</text>
<text x="201.3" y="69.6">8</text>
<text x="201.3" y="67.1">9</text>
<text x="218.4" y="67.1">12</text>
<text x="218.4" y="69.6">13</text>
<text x="239.4" y="69.6">6</text>
<text x="239.4" y="67.1">7</text>
<text x="256.5" y="67.1">15</text>
<text x="256.5" y="69.6">16</text>
<text x="45.7" y="77.2">38</text>
<text x="46.3" y="72.1">8</text>
<text x="66" y="72.1">10</text>
<text x="66.6" y="74.7">9</text>
<text x="86.4" y="77.2">38</text>
<text x="87" y="72.1">8</text>
<text x="106.7" y="72.1">10</text>
<text x="107.3" y="74.7">9</text>
<text x="132" y="72.1">1</text>
<text x="132" y="74.7">2</text>
<text x="132" y="77.2">3</text>
<text x="150.5" y="77.2">17</text>
<text x="150.5" y="74.7">18</text>
<text x="150.5" y="72.1">19</text>
<text x="201.3" y="77.2">5</text>
<text x="201.3" y="74.7">6</text>
<text x="201.3" y="72.1">7</text>
<text x="218.4" y="72.1">15</text>
<text x="218.4" y="74.7">16</text>
<text x="218.4" y="77.2">17</text>
<text x="239.4" y="77.2">3</text>
<text x="239.4" y="74.7">4</text>
<text x="239.4" y="72.1">5</text>
<text x="256.5" y="72.1">17</text>
<text x="256.5" y="74.7">18</text>
<text x="256.5" y="77.2">19</text>
<text x="66" y="79.8">25</text>
<text x="66" y="82.3">26</text>
<text x="106.7" y="79.8">25</text>
<text x="106.7" y="82.3">26</text>
<text x="132" y="79.8">4</text>
<text x="132" y="82.3">5</text>
<text x="150.5" y="82.3">15</text>
<text x="150.5" y="79.8">16</text>
<text x="201.3" y="82.3">3</text>
<text x="201.3" y="79.8">4</text>
<text x="218.4" y="79.8">18</text>
<text x="218.4" y="82.3">19</text>
<text x="238.8" y="82.3">24</text>
<text x="238.8" y="79.8">25</text>
<text x="10.3" y="85.8">B</text>
<text x="45.7" y="87.4">37</text>
<text x="66" y="84.8">27</text>
<text x="66" y="87.4">28</text>
<text x="66" y="89.9">29</text>
<text x="86.4" y="87.4">37</text>
<text x="106.7" y="84.8">27</text>
<text x="106.7" y="87.4">28</text>
<text x="106.7" y="89.9">29</text>
<text x="132" y="84.8">6</text>
<text x="132" y="87.4">7</text>
<text x="132" y="89.9">8</text>
<text x="150.5" y="89.9">12</text>
<text x="150.5" y="87.4">13</text>
<text x="150.5" y="84.8">14</text>
<text x="200.7" y="89.9">21</text>
<text x="200.7" y="87.4">24</text>
<text x="200.7" y="84.8">25</text>
<text x="215.3" y="89.1">~{CS}</text>
<text x="238.8" y="84.8">21</text>
<text x="238.8" y="87.4">23</text>
<text x="239.4" y="89.9">2</text>
<text x="285.3" y="85.8">B</text>
<text x="66" y="92.5">30</text>
<text x="66" y="95">31</text>
<text x="106.7" y="92.5">30</text>
<text x="106.7" y="95">31</text>
<text x="131.4" y="95">11</text>
<text x="132" y="92.5">9</text>
<text x="200.7" y="92.5">23</text>
<text x="201.3" y="95">2</text>
<text x="215.3" y="94.1">~{OE}</text>
<text x="238.8" y="92.5">26</text>
<text x="238.8" y="95">27</text>
<text x="66" y="97.5">32</text>
<text x="66" y="100.1">33</text>
<text x="106.7" y="97.5">32</text>
<text x="106.7" y="100.1">33</text>
<text x="200.7" y="97.5">26</text>
<text x="201.3" y="100.1">1</text>
<text x="239.4" y="97.5">1</text>
<text x="45.7" y="102.6">17</text>
<text x="45.7" y="105.2">18</text>
<text x="45.7" y="107.7">24</text>
<text x="66" y="102.6">34</text>
<text x="66" y="105.2">35</text>
<text x="66" y="107.7">36</text>
<text x="86.4" y="102.6">17</text>
<text x="86.4" y="105.2">18</text>
<text x="86.4" y="107.7">24</text>
<text x="106.7" y="102.6">34</text>
<text x="106.7" y="105.2">35</text>
<text x="106.7" y="107.7">36</text>
<text x="238.8" y="105.2">22</text>
<text x="45.7" y="112.8">19</text>
<text x="45.7" y="110.2">23</text>
<text x="66" y="112.8">39</text>
<text x="86.4" y="112.8">19</text>
<text x="86.4" y="110.2">23</text>
<text x="106.7" y="112.8">39</text>
<text x="45.7" y="115.3">21</text>
<text x="45.7" y="117.9">22</text>
<text x="66.6" y="115.3">1</text>
<text x="66.6" y="117.9">2</text>
<text x="86.4" y="115.3">21</text>
<text x="86.4" y="117.9">22</text>
<text x="107.3" y="115.3">1</text>
<text x="107.3" y="117.9">2</text>
<text x="10.3" y="135.8">C</text>
<text x="216.5" y="135.3">2</text>
<text x="285.3" y="135.8">C</text>
<text x="216.5" y="139.1" transform="rotate(-90 216.5 139.1)">1</text>
<text x="153" y="151.8">1</text>
<text x="160.6" y="151.8">2</text>
<text x="144.1" y="157.2">1</text>
<text x="144.1" y="159.8">2</text>
<text x="156.2" y="157.2">1</text>
<text x="156.2" y="159.8">2</text>
<text x="144.1" y="162.3">3</text>
<text x="144.1" y="164.8">4</text>
<text x="144.1" y="167.4">5</text>
<text x="156.2" y="162.3">3</text>
<text x="156.2" y="164.8">4</text>
<text x="156.2" y="167.4">5</text>
<text x="144.1" y="169.9">6</text>
<text x="156.2" y="169.9">6</text>
<text x="10.3" y="185.8">D</text>
<text x="285.3" y="185.8">D</text>
<text x="35" y="199.8">1</text>
<text x="85" y="199.8">2</text>
<text x="135" y="199.8">3</text>
<text x="185" y="199.8">4</text>
<text x="235" y="199.8">5</text>
<text x="285" y="199.8">6</text>
</g>
<g font-size="1.8" fill="#008484">
<text x="50.7" y="51.6">U1</text>
<text x="90.1" y="52.9">INS8060_Socket</text>
<text x="96.5" y="50.4">U2</text>
<text x="247.6" y="52.9">U4</text>
<text x="50.4" y="54.2">INS8060_PINS</text>
<text x="61.7" y="58">D0</text>
<text x="102.3" y="58">D0</text>
<text x="192.4" y="56.7">VCC</text>
<text x="209.5" y="58">U3</text>
<text x="245.8" y="55.4">27512</text>
<text x="50" y="61.1">~{BREQ}</text>
<text x="61.7" y="65.6">D3</text>
<text x="61.7" y="63.1">D2</text>
<text x="61.7" y="60.5">D1</text>
<text x="90.7" y="61.1">~{BREQ}</text>
<text x="102.3" y="65.6">D3</text>
<text x="102.3" y="63.1">D2</text>
<text x="102.3" y="60.5">D1</text>
<text x="163.2" y="63.1">VCC</text>
<text x="203.7" y="65.6">A0</text>
<text x="207.7" y="60.5">62256</text>
<text x="215.3" y="65.6">Q0</text>
<text x="241.8" y="60.5">A0</text>
<text x="241.8" y="65.6">A2</text>
<text x="241.8" y="63.1">A1</text>
<text x="253.4" y="60.5">D0</text>
<text x="253.4" y="63.1">D1</text>
<text x="253.4" y="65.6">D2</text>
<text x="50" y="71.3">~{RST}</text>
<text x="61.7" y="70.7">D5</text>
<text x="61.7" y="68.1">D4</text>
<text x="90.7" y="71.3">~{RST}</text>
<text x="102.3" y="70.7">D5</text>
<text x="102.3" y="68.1">D4</text>
<text x="138.1" y="69.4">GAL16V8</text>
<text x="140.9" y="66.9">U5</text>
<text x="203.7" y="70.7">A2</text>
<text x="203.7" y="68.1">A1</text>
<text x="215.3" y="68.1">Q1</text>
<text x="215.3" y="70.7">Q2</text>
<text x="241.8" y="70.7">A4</text>
<text x="241.8" y="68.1">A3</text>
<text x="253.4" y="68.1">D3</text>
<text x="253.4" y="70.7">D4</text>
<text x="50" y="76.4">~{HOLD}</text>
<text x="50" y="73.2">CONT</text>
<text x="61.7" y="73.2">D6</text>
<text x="61.7" y="75.8">D7</text>
<text x="90.7" y="76.4">~{HOLD}</text>
<text x="90.7" y="73.2">CONT</text>
<text x="102.3" y="73.2">D6</text>
<text x="102.3" y="75.8">D7</text>
<text x="135.6" y="73.2">CLK</text>
<text x="135.6" y="75.8">I1</text>
<text x="145.6" y="75.8">IO2</text>
<text x="145.6" y="73.2">IO1</text>
<text x="158.8" y="77">R1</text>
<text x="168.9" y="77">R2</text>
<text x="203.7" y="75.8">A4</text>
<text x="203.7" y="73.2">A3</text>
<text x="215.3" y="73.2">Q3</text>
<text x="215.3" y="75.8">Q4</text>
<text x="241.8" y="75.8">A6</text>
<text x="241.8" y="73.2">A5</text>
<text x="253.4" y="73.2">D5</text>
<text x="253.4" y="75.8">D6</text>
<text x="50" y="78.3">XOUT</text>
<text x="61.8" y="80.8">A0</text>
<text x="61.8" y="83.4">A1</text>
<text x="90.7" y="78.3">XOUT</text>
<text x="102.5" y="80.8">A0</text>
<text x="102.5" y="83.4">A1</text>
<text x="135.6" y="78.3">I2</text>
<text x="135.6" y="80.8">I3</text>
<text x="135.6" y="83.4">I4</text>
<text x="145.6" y="83.4">IO5</text>
<text x="145.6" y="80.8">IO4</text>
<text x="145.7" y="78.3">I03</text>
<text x="157.5" y="79.6">10k</text>
<text x="168.9" y="79.6">10k</text>
<text x="203.7" y="83.4">A7</text>
<text x="203.7" y="80.8">A6</text>
<text x="203.7" y="78.3">A5</text>
<text x="215.3" y="78.3">Q5</text>
<text x="215.3" y="80.8">Q6</text>
<text x="215.3" y="83.4">Q7</text>
<text x="241.8" y="83.4">A9</text>
<text x="241.8" y="80.8">A8</text>
<text x="241.8" y="78.3">A7</text>
<text x="253.4" y="78.3">D7</text>
<text x="50" y="88.5">XIN</text>
<text x="61.8" y="85.9">A2</text>
<text x="61.8" y="88.5">A3</text>
<text x="90.7" y="88.5">XIN</text>
<text x="102.5" y="85.9">A2</text>
<text x="102.5" y="88.5">A3</text>
<text x="135.6" y="85.9">I5</text>
<text x="135.6" y="88.5">I6</text>
<text x="145.6" y="88.5">IO7</text>
<text x="145.6" y="85.9">IO6</text>
<text x="203.7" y="88.5">A9</text>
<text x="203.7" y="85.9">A8</text>
<text x="241.8" y="85.9">A10</text>
<text x="241.8" y="88.5">A11</text>
<text x="61.8" y="91">A4</text>
<text x="61.8" y="93.5">A5</text>
<text x="102.5" y="91">A4</text>
<text x="102.5" y="93.5">A5</text>
<text x="135.6" y="91">I7</text>
<text x="135.6" y="93.5">I8</text>
<text x="145.6" y="91">IO8</text>
<text x="203.7" y="91">A10</text>
<text x="203.7" y="93.5">A11</text>
<text x="241.8" y="91">A12</text>
<text x="241.8" y="93.5">A13</text>
<text x="50" y="99.2">~{ENIN}</text>
<text x="50" y="101.8">~{ENOUT}</text>
<text x="61.8" y="96.1">A6</text>
<text x="61.8" y="98.6">A7</text>
<text x="61.8" y="101.2">A8</text>
<text x="90.7" y="99.2">~{ENIN}</text>
<text x="90.7" y="101.8">~{ENOUT}</text>
<text x="102.5" y="96.1">A6</text>
<text x="102.5" y="98.6">A7</text>
<text x="102.5" y="101.2">A8</text>
<text x="135.6" y="96.7">~{OE}</text>
<text x="203.7" y="101.2">A14</text>
<text x="203.7" y="96.1">A12</text>
<text x="203.7" y="98.6">A13</text>
<text x="215.2" y="96.7">~{WE}</text>
<text x="241.8" y="98.6">A15</text>
<text x="241.8" y="96.1">A14</text>
<text x="50" y="103.7">SA</text>
<text x="50" y="106.2">SB</text>
<text x="60.6" y="106.2">A10</text>
<text x="61.8" y="103.7">A9</text>
<text x="90.7" y="103.7">SA</text>
<text x="90.7" y="106.2">SB</text>
<text x="101.3" y="106.2">A10</text>
<text x="102.5" y="103.7">A9</text>
<text x="123.7" y="105">GND</text>
<text x="241.8" y="104.3">~{CE}</text>
<text x="241.8" y="106.8">~{OE}</text>
<text x="50" y="113.9">F0</text>
<text x="50" y="111.3">SOUT</text>
<text x="50" y="108.8">SIN</text>
<text x="60.6" y="108.8">A11</text>
<text x="90.7" y="113.9">F0</text>
<text x="90.7" y="111.3">SOUT</text>
<text x="90.7" y="108.8">SIN</text>
<text x="101.3" y="108.8">A11</text>
<text x="194.9" y="110">GND</text>
<text x="234.2" y="113.9">GND</text>
<text x="50" y="116.4">F1</text>
<text x="50" y="118.9">F2</text>
<text x="60.2" y="117">~{WDS}</text>
<text x="60.4" y="119.5">~{RDS}</text>
<text x="60.6" y="114.5">~{ADS}</text>
<text x="90.7" y="116.4">F1</text>
<text x="90.7" y="118.9">F2</text>
<text x="100.8" y="117">~{WDS}</text>
<text x="101" y="119.5">~{RDS}</text>
<text x="101.2" y="114.5">~{ADS}</text>
<text x="195" y="124.7">VCC</text>
<text x="212.8" y="121.5">VCC</text>
<text x="216.5" y="128.9" transform="rotate(-90 216.5 128.9)">3</text>
<text x="216.8" y="129.7">JP1</text>
<text x="182.9" y="137.4">C1</text>
<text x="188" y="137.4">C2</text>
<text x="193" y="137.4">C3</text>
<text x="198.1" y="137.4">C4</text>
<text x="94" y="141.8">VCC</text>
<text x="163.9" y="142.4">VCC</text>
<text x="116.9" y="145.6">VCC</text>
<text x="152.5" y="145">JP2</text>
<text x="152.6" y="147.5">VCC_EN</text>
<text x="194.9" y="145">GND</text>
<text x="212.6" y="146.9">GND</text>
<text x="25.4" y="154.5">R3</text>
<text x="40.6" y="154.5">X1</text>
<text x="89.5" y="152.6">R5</text>
<text x="89.5" y="154.5">10k</text>
<text x="25.4" y="156.4">160k</text>
<text x="40" y="157">4MHz</text>
<text x="108" y="157.7">R6</text>
<text x="108" y="159.6">1k</text>
<text x="125.1" y="157.7">R7</text>
<text x="125.1" y="159.6">4.7k</text>
<text x="43.1" y="164.7">R4</text>
<text x="43.3" y="167.2">1k</text>
<text x="54.6" y="166.6">C5</text>
<text x="81.9" y="164.7">C6</text>
<text x="81.9" y="167.2">22uF</text>
<text x="97.8" y="165.3">SW1</text>
<text x="54.6" y="168.5">33pF</text>
<text x="50.1" y="177.4">GND</text>
<text x="72.9" y="176.1">GND</text>
<text x="146.1" y="174.2">J1</text>
<text x="146.1" y="176.1">FTDI</text>
<text x="158.8" y="174.2">J2</text>
<text x="158.8" y="176.1">FTDI</text>
<text x="93.9" y="180.5">GND</text>
<text x="139" y="180.5">GND</text>
<text x="151" y="180.5">GND</text>
</g>
<g font-size="1.8">
<text x="39.3" y="59.3">~{BREQ}5</text>
<text x="69.8" y="56.8">D0</text>
<text x="69.8" y="59.3">D1</text>
<text x="79.9" y="59.3">~{BREQ}5</text>
<text x="110.5" y="59.3">D1</text>
<text x="110.5" y="56.8">D0</text>
<text x="233.8" y="59.3">A0</text>
<text x="260.3" y="59.3">D0</text>
<text x="69.8" y="61.9">D2</text>
<text x="69.8" y="64.4">D3</text>
<text x="110.5" y="61.9">D2</text>
<text x="110.5" y="64.4">D3</text>
<text x="197" y="64.4">A0</text>
<text x="224.8" y="64.4">D0</text>
<text x="233.8" y="61.9">A1</text>
<text x="233.8" y="64.4">A2</text>
<text x="260.3" y="64.4">D2</text>
<text x="260.3" y="61.9">D1</text>
<text x="40.9" y="69.5">~{RST}7</text>
<text x="69.8" y="67">D4</text>
<text x="69.8" y="69.5">D5</text>
<text x="81.5" y="69.5">~{RST}7</text>
<text x="110.5" y="67">D4</text>
<text x="110.5" y="69.5">D5</text>
<text x="197" y="69.5">A2</text>
<text x="197" y="67">A1</text>
<text x="224.8" y="67">D1</text>
<text x="224.8" y="69.5">D2</text>
<text x="233.8" y="69.5">A4</text>
<text x="233.8" y="67">A3</text>
<text x="260.3" y="69.5">D4</text>
<text x="260.3" y="67">D3</text>
<text x="39.4" y="74.6">~{HOLD}6</text>
<text x="39.4" y="72">CONT</text>
<text x="39.5" y="77.1">XOUT</text>
<text x="69.8" y="74.6">D7</text>
<text x="69.8" y="72">D6</text>
<text x="80" y="74.6">~{HOLD}6</text>
<text x="80.1" y="72">CONT</text>
<text x="80.1" y="77.1">XOUT</text>
<text x="110.5" y="74.6">D7</text>
<text x="110.5" y="72">D6</text>
<text x="128.4" y="77.1">A8</text>
<text x="128.4" y="74.6">A7</text>
<text x="154.4" y="74.6">F0</text>
<text x="154.5" y="72">TX</text>
<text x="197" y="77.1">A5</text>
<text x="197" y="74.6">A4</text>
<text x="197" y="72">A3</text>
<text x="224.8" y="77.1">D5</text>
<text x="224.8" y="72">D3</text>
<text x="224.8" y="74.6">D4</text>
<text x="233.8" y="77.1">A7</text>
<text x="233.8" y="74.6">A6</text>
<text x="233.8" y="72">A5</text>
<text x="260.3" y="72">D5</text>
<text x="260.3" y="74.6">D6</text>
<text x="260.3" y="77.1">D7</text>
<text x="69.8" y="82.2">A1</text>
<text x="69.8" y="79.7">A0</text>
<text x="110.5" y="79.7">A0</text>
<text x="110.5" y="82.2">A1</text>
<text x="127.2" y="82.2">A10</text>
<text x="128.4" y="79.7">A9</text>
<text x="197" y="79.7">A6</text>
<text x="197" y="82.2">A7</text>
<text x="224.8" y="79.7">D6</text>
<text x="224.8" y="82.2">D7</text>
<text x="233.8" y="79.7">A8</text>
<text x="233.8" y="82.2">A9</text>
<text x="41.2" y="87.3">XIN</text>
<text x="69.8" y="84.7">A2</text>
<text x="69.8" y="87.3">A3</text>
<text x="69.8" y="89.8">A4</text>
<text x="81.8" y="87.3">XIN</text>
<text x="110.5" y="84.7">A2</text>
<text x="110.5" y="87.3">A3</text>
<text x="110.5" y="89.8">A4</text>
<text x="127.2" y="84.7">A11</text>
<text x="170.2" y="89.8">~{CE_ROM}</text>
<text x="170.5" y="87.3">~{CE_RAM}</text>
<text x="195.8" y="89.8">A10</text>
<text x="197" y="87.3">A9</text>
<text x="197" y="84.7">A8</text>
<text x="218.4" y="87.4">20 ~{CE_RAM}</text>
<text x="232.6" y="84.7">A10</text>
<text x="232.6" y="87.3">A11</text>
<text x="69.8" y="94.9">A6</text>
<text x="69.8" y="92.4">A5</text>
<text x="110.5" y="94.9">A6</text>
<text x="110.5" y="92.4">A5</text>
<text x="195.8" y="92.4">A11</text>
<text x="218.4" y="92.5">22 ~{RDS}</text>
<text x="218.4" y="95">27 ~{WDS}</text>
<text x="228.6" y="94.9">64/512</text>
<text x="38.2" y="100">~{ENOUT}4</text>
<text x="39.9" y="97.4">~{ENIN}3</text>
<text x="69.8" y="100">A8</text>
<text x="69.8" y="97.4">A7</text>
<text x="78.9" y="100">~{ENOUT}4</text>
<text x="80.5" y="97.4">~{ENIN}3</text>
<text x="110.5" y="97.4">A7</text>
<text x="110.5" y="100">A8</text>
<text x="41.2" y="107.6">SIN</text>
<text x="41.8" y="105.1">SB</text>
<text x="42" y="102.5">SA</text>
<text x="69.8" y="107.6">A11</text>
<text x="69.8" y="102.5">A9</text>
<text x="69.8" y="105.1">A10</text>
<text x="81.8" y="107.6">SIN</text>
<text x="82.5" y="105.1">SB</text>
<text x="82.7" y="102.5">SA</text>
<text x="110.5" y="102.5">A9</text>
<text x="110.5" y="107.6">A11</text>
<text x="110.5" y="105.1">A10</text>
<text x="228" y="105.1">~{RDS}</text>
<text x="228" y="102.5">~{CE_ROM} 20</text>
<text x="39.5" y="110.1">SOUT</text>
<text x="42" y="112.7">F0</text>
<text x="69.8" y="112.7">~{ADS}</text>
<text x="80.1" y="110.1">SOUT</text>
<text x="82.7" y="112.7">F0</text>
<text x="110.5" y="112.7">~{ADS}</text>
<text x="42" y="115.2">F1</text>
<text x="42" y="117.8">F2</text>
<text x="69.8" y="115.2">~{WDS}</text>
<text x="69.8" y="117.8">~{RDS}</text>
<text x="82.7" y="117.8">F2</text>
<text x="82.7" y="115.2">F1</text>
<text x="110.5" y="115.2">~{WDS}</text>
<text x="110.5" y="117.8">~{RDS}</text>
<text x="218.6" y="133">64/512</text>
<text x="50.9" y="146.3">XOUT</text>
<text x="52.6" y="160.9">XIN</text>
<text x="100.6" y="157.1">~{RST}</text>
<text x="139.7" y="159.7">TX</text>
<text x="151.8" y="159.7">TX</text>
<text x="69.2" y="162.8">~{ENIN}</text>
<text x="126.3" y="162.8">~{BREQ}</text>
<text x="126.4" y="166.7">CONT</text>
<text x="139.7" y="162.2">SB</text>
<text x="151.8" y="162.2">SB</text>
<text x="126.4" y="171.1">~{HOLD}</text>
</g>
<g font-size="1.8" fill="#0000c2">
<text x="233.7" y="126.3">|</text>
<text x="233.7" y="130.4">|</text>
<text x="238.2" y="126.3">Pin#</text>
<text x="240.4" y="130.4">1</text>
<text x="250.4" y="130.4">VPP-&gt;VCC</text>
<text x="253.5" y="126.3">2764</text>
<text x="266.4" y="130.4">A15-&gt;GND</text>
<text x="267.2" y="126.3">27512</text>
<text x="24.1" y="134">Optional,</text>
<text x="33.8" y="134">populate</text>
<text x="43.1" y="134">when</text>
<text x="48.9" y="134">running</text>
<text x="57.1" y="134">in</text>
<text x="60" y="134">&quot;KitbugPlus&quot;</text>
<text x="73.2" y="134">mode.</text>
<text x="206.4" y="136.5">27512</text>
<text x="206.4" y="132.1">2764</text>
<text x="233.7" y="134.5">|</text>
<text x="240.4" y="134.5">2</text>
<text x="250.4" y="134.5">A12-&gt;GND</text>
<text x="266.6" y="134.5">A12-&gt;GND</text>
<text x="233.7" y="138.6">|</text>
<text x="233.7" y="142.7">|</text>
<text x="240.4" y="138.6">26</text>
<text x="240.4" y="142.7">27</text>
<text x="250.6" y="138.6">NC-&gt;GND</text>
<text x="250.6" y="142.7">/P-&gt;VCC</text>
<text x="266.6" y="142.7">A14-&gt;GND</text>
<text x="266.9" y="138.6">A13-&gt;GND</text>
</g>
<text font-size=".7" fill="#000084" x="35.6" y="45.6">{~{ADS},~{WDS},~{RDS},D[0..7],A[0..11],~{BREQ},~{RST},CONT,~{HOLD},XOUT,XIN,~{ENIN},~{ENOUT},SA,SB,SIN,SOUT,F0,F1,F2}</text>
</svg>
